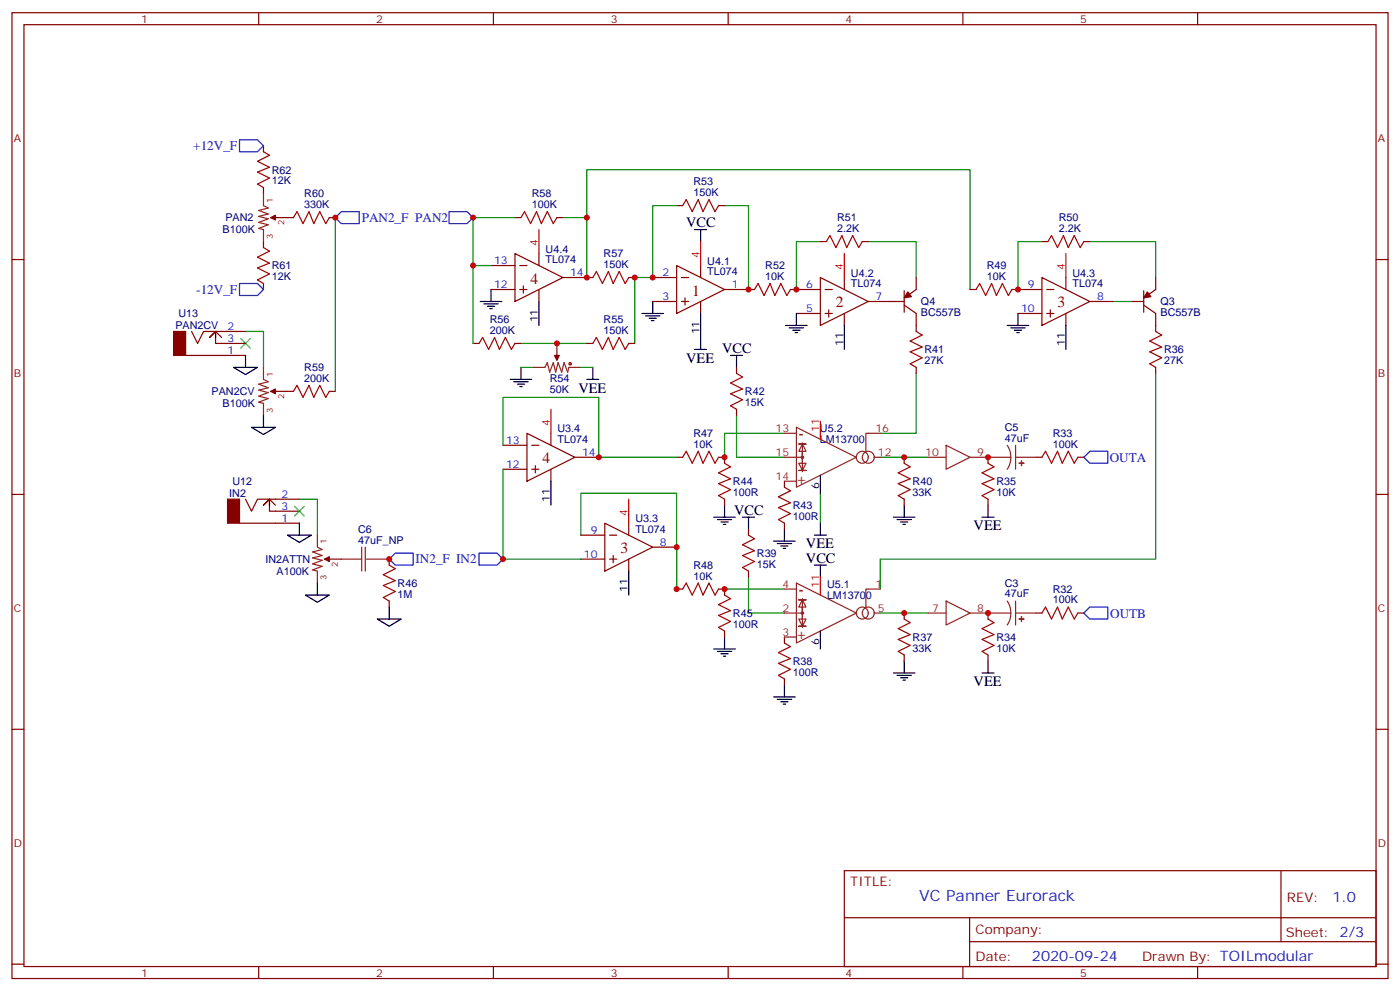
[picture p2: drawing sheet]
<svg xmlns="http://www.w3.org/2000/svg" width="412mm" height="292mm" viewBox="0 0 412 292" stroke-linecap="round" stroke-linejoin="round" font-family="sans-serif">
<g fill="none" stroke="#870000" stroke-width=".35">
<path d="M3.5 3.7h405.4v284.4h-405.4zM7.1 7.3h398.2v277.3h-398.2zM76.2 3.7v3.6M145.3 3.7v3.6M214.5 3.7v3.6M283.6 3.7v3.6M352.8 3.7v3.6M77.6 42.9v1.8M77.6 55.2v1.8M3.5 76.4h3.6M77.6 71.1v1.8M81.1 64.1h5.3"/>
<path d="M97 64.1h1.8M144.6 78.2h7.1M151.7 74.6l14.1 7.1-14.1 7.1zM151.7 64.1h1.8M153.1 78.2h2.1M158.7 74.6v3.6M164 64.1h1.8M199.3 78.2l14.1 7-14.1 7.1zM199.3 60.5h1.8M206.4 78.2v3.5M211.7 60.5h1.7M241.7 71.1h1.7"/>
<path d="M254 71.1h1.8M306.9 71.1h1.8M319.3 71.1h1.7M405.3 76.4h3.6M56.4 97.6l1.8 3.5 1.8-3.5h12.3M65.3 99.3l-1.8-1.7-1.8 1.7 1.8-1.7v3.5h8.8M77.6 83.5v1.7M144.6 85.2h7.1M153.1 85.2h2.1M154.2 84.2v2.1M158.7 85.2v3.6M165.8 81.7h8.8"/>
<path d="M185.2 81.7h1.8M192.3 88.8h7M192.3 81.7h7M200.7 88.8h2.1M200.7 81.7h2.1M201.8 87.7v2.1M206.4 88.8v3.5M213.4 85.2h8.8M232.8 85.2h8.9M234.6 92.3h7.1M241.7 81.7l14.1 7.1-14.1 7zM243.1 85.2h2.1"/>
<path d="M243.1 92.3h2.1M244.1 91.2v2.1M248.7 81.7v3.5M248.7 92.3v3.5M255.8 88.8h10.5M266.3 85.6v6.3M266.3 89.8l3.6 2.5v5.3M269.9 81.7v3.5l-2.5 1.8M285.8 85.2h1.7M298.1 85.2h8.8M299.9 92.3h7M306.9 81.7l14.1 7.1-14.1 7z"/>
<path d="M308.3 85.2h2.1M308.3 92.3h2.1M309.4 91.2v2.1M314 81.7v3.5M314 92.3v3.5M321 88.8h7.1M333.4 88.8h3.5M336.9 89.8l3.5 2.5v5.3M336.9 85.6v6.3M340.4 81.7v3.5l-2.4 1.8M54.7 104.6h17.6M81.1 115.2h5.3"/>
<path d="M97 115.2h1.8M139.3 101.1h1.8M151.7 101.1h1.8M164 101.1v3.5M172.9 101.1h1.7M185.2 101.1h1.8M217 108.2v1.7M269.9 108.2v1.7M340.4 108.2v1.7M148.2 131.1h7M148.2 138.1h7M155.2 127.6l14.1 7-14.1 7.1z"/>
<path d="M156.6 131.1h2.1M156.6 138.1h2.1M157.7 137.1v2.1M162.3 127.6v3.5M162.3 138.1v3.6M169.3 134.6h7.1M199.3 134.6h1.8M211.7 134.6h1.7v1.8M217 120.5v1.8M266.3 134.6v1.8M291 134.6v1.8M305.2 134.6h1.7"/>
<path d="M317.5 134.6h1.8M3.5 145.6h3.6M70.6 154h17.6M72.3 147l1.8 3.5 1.7-3.5h12.4M81.1 148.7l-1.7-1.7-1.8 1.7 1.8-1.7v3.5h8.8M171.1 157.6h7.1M178.2 154l14.1 7.1-14.1 7zM179.6 157.6h2.1M185.2 154v3.6M213.4 147v1.7M220.5 155.8v1.8M231.1 141.7v1.7"/>
<path d="M231.1 154v1.8M266.3 147v1.7M291 147v1.7M405.3 145.6h3.6M97 164.6h3.5M114.7 164.6v1.8M114.7 177v1.7M171.1 164.6h7.1M179.6 164.6h2.1M180.6 163.5v2.2M185.2 164.6v3.5M192.3 161.1h7"/>
<path d="M199.3 173.4h1.8M211.7 173.4h1.7v1.8M220.5 168.1v1.8M213.4 185.8v1.7M231.1 187.5v1.8M231.1 199.9v1.7M266.3 180.5v1.7M266.3 192.8v1.8M291 180.5v1.7M291 192.8v1.8M305.2 180.5h1.7M317.5 180.5h1.8"/>
<path d="M3.5 214.7h3.6M405.3 214.7h3.6M248.7 256.3h156.6v28.3h-156.6zM377.3 256.4v20.8M248.7 270.2h156.5M285.6 277.2h119.6M285.6 270.2v14.1M3.5 283.8h3.6M76.2 284.6v3.5M145.3 284.6v3.5M214.5 284.6v3.5M283.6 284.6v3.5"/>
<path d="M352.8 284.6v3.5M405.3 283.8h3.6"/>
</g>
<g fill="none" stroke="#a10000" stroke-width=".35">
<path d="M77.6 44.7l1.8 1-3.6 1.8 3.6 1.7-3.6 1.5 3.6 1.7-3.6 1.8 1.8 1M77.6 72.9l1.8 1-3.6 1.8 3.6 1.8-3.6 1.4 3.6 1.7-3.6 1.8 1.8 1.1M86.4 64.1l1.1-1.8 1.8 3.5 1.7-3.5 1.4 3.5 1.8-3.5 1.8 3.5 1-1.7M153.5 64.1l1-1.8 1.8 3.5 1.7-3.5 1.5 3.5 1.7-3.5 1.8 3.5 1-1.7M201.1 60.5l1-1.7 1.8 3.5 1.8-3.5 1.4 3.5 1.7-3.5 1.8 3.5 1.1-1.8M243.4 71.1l1.1-1.7 1.7 3.5 1.8-3.5 1.4 3.5 1.8-3.5 1.7 3.5 1.1-1.8M308.7 71.1l1-1.7 1.8 3.5 1.8-3.5 1.4 3.5 1.7-3.5 1.8 3.5 1.1-1.8M174.6 81.7l1.1-1.8 1.7 3.6 1.8-3.6 1.4 3.6 1.8-3.6 1.7 3.6 1.1-1.8M222.2 85.2l1.1-1.7 1.8 3.5 1.7-3.5 1.4 3.5 1.8-3.5 1.8 3.5 1-1.8M269.9 97.6l1.7 1-3.5 1.8 3.5 1.8-3.5 1.4 3.5 1.7-3.5 1.8 1.8 1.1M287.5 85.2l1.1-1.7 1.7 3.5 1.8-3.5 1.4 3.5 1.8-3.5 1.7 3.5 1.1-1.8M340.4 97.6l1.8 1-3.5 1.8 3.5 1.8-3.5 1.4 3.5 1.7-3.5 1.8 1.7 1.1"/>
<path d="M86.4 115.2l1.1-1.7 1.8 3.5 1.7-3.5 1.4 3.5 1.8-3.5 1.8 3.5 1-1.8M141.1 101.1l1.1-1.8 1.7 3.6 1.8-3.6 1.4 3.6 1.8-3.6 1.7 3.6 1.1-1.8M174.6 101.1l1.1-1.8 1.7 3.6 1.8-3.6 1.4 3.6 1.8-3.6 1.7 3.6 1.1-1.8M217 109.9l1.7 1.1-3.5 1.7 3.5 1.8-3.5 1.4 3.5 1.8-3.5 1.8 1.8 1M201.1 134.6l1-1.7 1.8 3.5 1.8-3.5 1.4 3.5 1.7-3.5 1.8 3.5 1.1-1.8M213.4 136.4l1.8 1-3.5 1.8 3.5 1.8-3.5 1.4 3.5 1.7-3.5 1.8 1.7 1.1M266.3 136.4l1.8 1-3.5 1.8 3.5 1.8-3.5 1.4 3.5 1.7-3.5 1.8 1.7 1.1M291 136.4l1.8 1-3.5 1.8 3.5 1.8-3.5 1.4 3.5 1.7-3.5 1.8 1.7 1.1M306.9 134.6l1.1-1.7 1.7 3.5 1.8-3.5 1.4 3.5 1.8-3.5 1.7 3.5 1.1-1.8M220.5 157.6l1.7 1-3.5 1.8 3.5 1.7-3.5 1.4 3.5 1.8-3.5 1.8 1.8 1M231.1 143.4l1.7 1.1-3.5 1.8 3.5 1.7-3.5 1.4 3.5 1.8-3.5 1.8 1.8 1M114.7 166.4l1.7 1-3.5 1.8 3.5 1.8-3.5 1.4 3.5 1.7-3.5 1.8 1.8 1.1"/>
<path d="M201.1 173.4l1-1.7 1.8 3.5 1.8-3.5 1.4 3.5 1.7-3.5 1.8 3.5 1.1-1.8M213.4 175.2l1.8 1-3.5 1.8 3.5 1.8-3.5 1.4 3.5 1.8-3.5 1.7 1.7 1.1M231.1 189.3l1.7 1.1-3.5 1.7 3.5 1.8-3.5 1.4 3.5 1.8-3.5 1.7 1.8 1.1M266.3 182.2l1.8 1.1-3.5 1.8 3.5 1.7-3.5 1.4 3.5 1.8-3.5 1.8 1.7 1M291 182.2l1.8 1.1-3.5 1.8 3.5 1.7-3.5 1.4 3.5 1.8-3.5 1.8 1.7 1M306.9 180.5l1.1-1.8 1.7 3.5 1.8-3.5 1.4 3.5 1.8-3.5 1.7 3.5 1.1-1.7"/>
<circle cx="167.9" cy="107.1" r=".35"/>
</g>
<g fill="none" stroke="#8c2424" stroke-width=".35">
<path d="M77.6 57v3.5l1.4 .7-2.8 .7 2.8 1.1-2.8 .7 2.8 .7-2.8 1.1 2.8 .7-2.8 1 1.4 .4v3.5M79.7 64.1h1.4M77.6 108.2v3.5l1.4 .7-2.8 .7 2.8 1.1-2.8 .7 2.8 .7-2.8 1 2.8 .7-2.8 1.1 1.4 .3v3.6M79.7 115.2h1.4M157 108.2h3.5l.7-1.4 .7 2.8 1.1-2.8 .7 2.8 .7-2.8 1.1 2.8 .7-2.8 1 2.8 .4-1.4h3.5M164 104.6v1.4M231.1 134.6h5.3v-1.7h-1.1l1.1-2.2h-1.1h2.1h-1l1 2.2h-1v3.5h1l-1 2.1h1h-2.1h1.1l-1.1-2.1h1.1M231.1 127.6h3.5M234.6 125.8l17.6 8.8-17.6 8.8zM236.4 130.4v8.5M257.5 134.6h1.8M259.3 127.6h-4.2v5.3"/>
<path d="M273.4 134.6h5.3M278.7 131.1l7.1 3.5-7.1 3.5zM285.8 134.6h11.9M296.7 131.1l.8 1.7 .2 1.8M297.7 134.6l-.2 1.9-.8 1.6M299.2 131.1v7M299.2 134.6h6M93.5 157.6v3.5l1.4 .7-2.8 .7 2.8 1-2.8 .8 2.8 .7-2.8 1 2.8 .7-2.8 1.1 1.4 .3v3.6M231.1 141.7h3.5M95.6 164.6h1.4M100.5 164.6h6M106.5 161.1v7"/>
<path d="M107.6 161.1v7M107.9 164.6h6.8M231.1 173.4h3.5M234.6 171.7l17.6 8.8-17.6 8.8zM236.4 176.2v8.5M259.3 173.4h-4.2v5.3M278.7 177l7.1 3.5-7.1 3.5zM296.7 177l.8 1.6 .2 1.9M299.2 177v7M231.1 180.5h5.3v-1.8h-1.1l1.1-2.1h-1.1h2.1h-1l1 2.1h-1v3.5h1l-1 2.2h1h-2.1h1.1l-1.1-2.2h1.1M231.1 187.5h3.5M257.5 180.5h1.8"/>
<path d="M273.4 180.5h5.3M285.8 180.5h11.9M297.7 180.5l-.2 1.8-.8 1.7M299.2 180.5h6"/>
<circle cx="254" cy="134.6" r="1.76"/>
<circle cx="255.8" cy="134.6" r="1.76"/>
<circle cx="254" cy="180.5" r="1.76"/>
<circle cx="255.8" cy="180.5" r="1.76"/>
</g>
<g fill="#8c2424" stroke="#8c2424" stroke-width=".35">
<path d="M300.9 181.5v1.5z"/>
<path d="M300.2 182.2h1.4z"/>
<path d="M300.9 135.7v1.4z"/>
<path d="M300.2 136.3l1.4 .1z"/>
<circle cx="236.4" cy="180.5" r=".35"/>
<circle cx="236.4" cy="134.6" r=".35"/>
</g>
<g fill="none" stroke="#000" stroke-width=".35">
<path d="M204.6 67.6h3.5M206.4 67.6v3.5M63.5 97.6v1.7M141.5 88.8h6.3M142.5 89.5h4.3M143.6 90.2h2.1M144.3 90.9h.7M144.6 85.2v3.6M158.7 88.8v7M189.1 92.3h6.3M190.1 93h4.3M191.2 93.7h2.1"/>
<path d="M191.9 94.4h.7M192.3 88.8v3.5M206.4 92.3v10.6M231.4 95.8h6.4M232.5 96.5h4.2M233.5 97.2h2.2M234.2 97.9h.7M234.6 92.3v3.5M248.7 95.8v7.1M296.7 95.8h6.3M297.7 96.5h4.3M298.8 97.2h2.1"/>
<path d="M299.5 97.9h.7M299.9 92.3v3.5M314 95.8v7.1M68.8 108.2h7l-3.5 2.1zM72.3 104.6v3.6M150.3 111.7h6.3M151.3 112.4h4.3M152.4 113.1h2.1M153.1 113.8h.7M153.5 108.2v3.5M172.9 111.7h3.5M174.6 108.2v3.5"/>
<path d="M204.6 102.9h3.5M215.2 104.6h3.5M217 104.6v3.6M74.1 125.8h7l-3.5 2.1zM77.6 122.3v3.5M241.7 139.9v5.3M79.4 147v1.7M84.7 157.6h7l-3.5 2.1zM88.2 154v3.6M162.3 141.7v7M210.3 152.3h6.3M211.3 153h4.2"/>
<path d="M212.4 153.7h2.1M213.1 154.4h.7M213.4 148.7v3.6M218.7 152.3h3.5M220.5 152.3v3.5M227.9 159.3h6.3M231.1 155.8v3.5M239.9 157.6h3.5M241.7 154v3.6M263.2 152.3h6.3M264.2 153h4.3M265.3 153.7h2.1"/>
<path d="M266 154.4h.7M266.3 148.7v3.6M289.3 152.3h3.5M291 148.7v3.6M90 175.2h7l-3.5 2.1zM93.5 171.7v3.5M114.7 178.7v3.5M185.2 168.1v7.1M229 160h4.2M230 160.7h2.1M230.7 161.4h.7M239.9 166.4h3.5"/>
<path d="M241.7 166.4v3.5M111.1 182.2h7.1l-3.5 2.2zM210.3 191.1h6.3M211.3 191.8h4.2M212.4 192.5h2.1M213.1 193.2h.7M213.4 187.5v3.6M241.7 185.8v5.3M263.2 198.1h6.3M264.2 198.8h4.3M265.3 199.5h2.1M266.3 194.6v3.5"/>
<path d="M289.3 198.1h3.5M291 194.6v3.5M227.9 205.2h6.3M229 205.9h4.2M230 206.6h2.1M230.7 207.3h.7M231.1 201.6v3.6M266 200.2h.7"/>
</g>
<g fill="none" stroke="#008700" stroke-width=".35">
<path d="M98.8 64.1v51.1M139.3 78.2h5.3M151.7 64.1h-12.4v37M165.8 64.1h7.1v17.6M172.9 64.1v-14.1h112.9v35.2M199.3 60.5h-7v21.2h-5.3v19.4M213.4 60.5h7.1v24.7M241.7 71.1h-7.1v14.1M255.8 71.1h14.1v10.6M306.9 71.1h-7v14.1M321 71.1h19.4v10.6M72.3 97.6h5.3v10.6"/>
<path d="M328.1 88.8h5.3M153.5 101.1h19.4M153.5 108.2h3.5M171.1 108.2h3.5M269.9 109.9v17.7h-10.6M340.4 109.9v54.7h-81.1v8.8M148.2 131.1v-14.1h28.2v17.6h22.9M148.2 138.1v26.5h22.9M217 122.3v12.3h14.1M231.1 127.6h-17.7v7M259.3 134.6h14.1M88.2 147h5.3v10.6"/>
<path d="M171.1 157.6v-12.4h28.2v28.2v-12.3M241.7 145.2v8.8M213.4 173.4h17.7M220.5 169.9v10.6h10.6M259.3 180.5h14.1"/>
</g>
<g fill="#870000" stroke="#870000" stroke-width=".35">
<path d="M338 85.9l1 1.4-2.1 .4z"/>
<path d="M267.4 85.9l1.1 1.4-2.2 .4z"/>
<path d="M67 147h3.6v7h-3.6z"/>
<path d="M51.2 97.6h3.5v7h-3.5z"/>
<path d="M95.6 164.6l1.4-.7v1.4z"/>
<path d="M79.7 115.2l1.4-.7v1.4z"/>
<path d="M79.7 64.1l1.4-.7v1.4z"/>
<path d="M163.3 104.6h1.4l-.7 1.4z"/>
</g>
<path d="M158.7 67.6v7M206.4 71.1v7.1M248.7 74.6v7.1M314 74.6v7.1M162.3 120.5v7.1M241.7 124v5.3M185.2 147v7M241.7 169.9v5.3" fill="none" stroke="#f00" stroke-width=".35"/>
<path d="M70.6 41.1h5.2l1.8 1.8-1.8 1.8h-5.2zM98.8 64.1l1.7-1.8h5.3v3.5h-5.3zM132.3 62.3h5.3l1.7 1.8-1.7 1.7h-5.3zM70.6 83.5h5.2l1.8 1.7-1.8 1.8h-5.2zM319.3 134.6l1.7-1.7h5.3v3.5h-5.3zM116.4 162.8h5.3v3.6h-5.3l-1.7-1.8zM141.1 162.8h5.3l1.8 1.8-1.8 1.8h-5.3zM319.3 180.5l1.7-1.8h5.3v3.5h-5.3z" fill="none" stroke="#00f" stroke-width=".35"/>
<path d="M70.9 99.7l2.8 2.8M73.7 99.7l-2.8 2.8M86.8 149.1l2.8 2.8M89.6 149.1l-2.8 2.8" fill="none" stroke="#3c3" stroke-width=".35"/>
<g fill="#c00">
<circle cx="266.3" cy="180.5" r=".88"/>
<circle cx="213.4" cy="173.4" r=".88"/>
<circle cx="199.3" cy="173.4" r=".88"/>
<circle cx="266.3" cy="134.6" r=".88"/>
<circle cx="213.4" cy="134.6" r=".88"/>
<circle cx="199.3" cy="161.1" r=".88"/>
<circle cx="172.9" cy="64.1" r=".88"/>
<circle cx="187" cy="81.7" r=".88"/>
<circle cx="176.4" cy="134.6" r=".88"/>
<circle cx="172.9" cy="81.7" r=".88"/>
<circle cx="192.3" cy="81.7" r=".88"/>
<circle cx="220.5" cy="85.2" r=".88"/>
<circle cx="234.6" cy="85.2" r=".88"/>
<circle cx="299.9" cy="85.2" r=".88"/>
<circle cx="291" cy="180.5" r=".88"/>
<circle cx="291" cy="134.6" r=".88"/>
<circle cx="164" cy="101.1" r=".88"/>
<circle cx="98.8" cy="64.1" r=".88"/>
<circle cx="148.2" cy="164.6" r=".88"/>
<circle cx="114.7" cy="164.6" r=".88"/>
<circle cx="139.3" cy="64.1" r=".88"/>
<circle cx="139.3" cy="78.2" r=".88"/>
</g>
<g font-size="4.6" fill="#800">
<text x="156.3" y="83.5">4</text>
<text x="203.9" y="87">1</text>
<text x="246.2" y="90.5">2</text>
<text x="311.5" y="90.5">3</text>
<text x="159.8" y="136.4">4</text>
<text x="182.7" y="162.8">3</text>
</g>
<text font-size="4.6" fill="#00f" x="270.8" y="265.4">VC Panner Eurorack</text>
<g font-size="4.2">
<text x="202.1" y="66.9">VCC</text>
<text x="202.1" y="106.8">VEE</text>
<text x="212.7" y="103.9">VCC</text>
<text x="170.4" y="115.6">VEE</text>
<text x="216.3" y="151.6">VCC</text>
<text x="237.4" y="161.4">VEE</text>
<text x="286.8" y="156.1">VEE</text>
<text x="237.4" y="165.7">VCC</text>
<text x="286.8" y="202">VEE</text>
</g>
<g font-size="4.2" fill="#8d2323">
<text x="235.3" y="129">-</text>
<text x="234.9" y="142.4">+</text>
<text x="235.3" y="174.8">-</text>
<text x="234.9" y="188.2">+</text>
</g>
<g font-size="4.2" fill="#00f">
<text x="392.5" y="265.6">1.0</text>
<text x="304" y="283">2020-09-24</text>
</g>
<g font-size="3.9" fill="#00f">
<text x="56.9" y="44.1">+12V_F</text>
<text x="106.5" y="65.4">PAN2_F PAN2</text>
<text x="57.8" y="86.5">-12V_F</text>
<text x="326.9" y="136">OUTA</text>
<text x="122.4" y="165.9">IN2_F IN2</text>
<text x="327" y="181.9">OUTB</text>
</g>
<g font-size="3.9" fill="#800">
<text x="250.5" y="260.9">TITLE:</text>
<text x="379.1" y="265.6">REV:</text>
<text x="287.4" y="275.1">Company:</text>
<text x="378.7" y="275.7">Sheet: 2/3</text>
<text x="287.4" y="282.8">Date:</text>
<text x="336.4" y="282.9">Drawn By: TOILmodular</text>
</g>
<g font-size="3.2" fill="#800">
<text x="41.6" y="6.7">1</text>
<text x="110.8" y="6.7">2</text>
<text x="179.9" y="6.7">3</text>
<text x="249.1" y="6.7">4</text>
<text x="318.2" y="6.7">5</text>
<text x="4.1" y="41.8">A</text>
<text x="405.9" y="41.8">A</text>
<text x="4.1" y="111">B</text>
<text x="405.9" y="111">B</text>
<text x="4.1" y="180.1">C</text>
<text x="405.9" y="180.1">C</text>
<text x="4.1" y="249.3">D</text>
<text x="405.9" y="249.3">D</text>
<text x="41.6" y="287.5">1</text>
<text x="110.8" y="287.5">2</text>
<text x="179.9" y="287.5">3</text>
<text x="249.1" y="287.5">4</text>
<text x="318.2" y="287.5">5</text>
</g>
<g font-size="3.2" fill="#000080">
<text x="80.1" y="51.1">R62</text>
<text x="80.1" y="54.3">12K</text>
<text x="89.6" y="58.1">R60</text>
<text x="156.6" y="58.1">R58</text>
<text x="204.3" y="57.7">150K</text>
<text x="204.3" y="54.5">R53</text>
<text x="66.4" y="65.2">PAN2</text>
<text x="89.6" y="61.2">330K</text>
<text x="156.6" y="61.2">100K</text>
<text x="246.6" y="65.1">R51</text>
<text x="311.9" y="65.1">R50</text>
<text x="65.6" y="68.7">B100K</text>
<text x="246.6" y="68.3">2.2K</text>
<text x="311.9" y="68.3">2.2K</text>
<text x="160.7" y="77.6">TL074</text>
<text x="160.7" y="74.4">U4.4</text>
<text x="177.8" y="75.7">R57</text>
<text x="208.3" y="77.9">U4.1</text>
<text x="80.1" y="82.5">12K</text>
<text x="80.1" y="79.3">R61</text>
<text x="177.8" y="78.9">150K</text>
<text x="208.3" y="81.1">TL074</text>
<text x="225.4" y="82.4">10K</text>
<text x="225.4" y="79.2">R52</text>
<text x="250.7" y="81.4">U4.2</text>
<text x="290.7" y="82.4">10K</text>
<text x="290.7" y="79.2">R49</text>
<text x="315.9" y="81.4">U4.3</text>
<text x="250.7" y="84.6">TL074</text>
<text x="271.3" y="89.9">Q4</text>
<text x="315.9" y="84.6">TL074</text>
<text x="341.8" y="89.9">Q3</text>
<text x="52.6" y="93.5">U13</text>
<text x="144.3" y="95.1">R56</text>
<text x="177.8" y="95.1">R55</text>
<text x="271.3" y="93.1">BC557B</text>
<text x="341.8" y="93.1">BC557B</text>
<text x="51.7" y="97">PAN2CV</text>
<text x="144.3" y="98.3">200K</text>
<text x="177.8" y="98.3">150K</text>
<text x="272.3" y="107.2">27K</text>
<text x="272.3" y="104">R41</text>
<text x="342.9" y="107.2">27K</text>
<text x="342.9" y="104">R36</text>
<text x="89.6" y="112.4">200K</text>
<text x="89.6" y="109.2">R59</text>
<text x="161.9" y="112.5">R54</text>
<text x="62.3" y="116.4">PAN2CV</text>
<text x="65.6" y="119.9">B100K</text>
<text x="161.9" y="115.7">50K</text>
<text x="219.4" y="119.5">15K</text>
<text x="219.4" y="116.4">R42</text>
<text x="164.2" y="130.5">TL074</text>
<text x="164.2" y="127.3">U3.4</text>
<text x="204.3" y="131.8">10K</text>
<text x="204.3" y="128.6">R47</text>
<text x="241.5" y="130.5">LM13700</text>
<text x="241.5" y="127.3">U5.2</text>
<text x="296" y="130">47uF</text>
<text x="296" y="126.8">C5</text>
<text x="310.1" y="131.8">100K</text>
<text x="310.1" y="128.6">R33</text>
<text x="68.4" y="142.9">U12</text>
<text x="215.9" y="142.8">R44</text>
<text x="268.8" y="142.8">R40</text>
<text x="293.5" y="142.8">R35</text>
<text x="67.5" y="146.4">IN2</text>
<text x="215.9" y="146">100R</text>
<text x="233.5" y="149.9">R43</text>
<text x="268.8" y="146">33K</text>
<text x="293.5" y="146">10K</text>
<text x="187.2" y="153.8">U3.3</text>
<text x="233.5" y="153.1">100R</text>
<text x="105.5" y="160">47uF_NP</text>
<text x="105.5" y="156.8">C6</text>
<text x="187.2" y="156.9">TL074</text>
<text x="78.2" y="165.8">IN2ATTN</text>
<text x="204.3" y="167.4">R48</text>
<text x="223" y="167.2">15K</text>
<text x="223" y="164">R39</text>
<text x="81.5" y="169.3">A100K</text>
<text x="117.1" y="172.8">R46</text>
<text x="204.3" y="170.6">10K</text>
<text x="243.6" y="173.2">U5.1</text>
<text x="296" y="172.7">C3</text>
<text x="117.1" y="176">1M</text>
<text x="243.6" y="176.3">LM13700</text>
<text x="296" y="175.9">47uF</text>
<text x="310.1" y="177.7">100K</text>
<text x="310.1" y="174.5">R32</text>
<text x="215.9" y="184.8">100R</text>
<text x="215.9" y="181.6">R45</text>
<text x="268.8" y="191.9">33K</text>
<text x="268.8" y="188.7">R37</text>
<text x="293.5" y="191.9">10K</text>
<text x="293.5" y="188.7">R34</text>
<text x="233.5" y="195.7">R38</text>
<text x="233.5" y="198.9">100R</text>
</g>
<g font-size="3.2" fill="#00f">
<text x="145.5" y="77.8">13</text>
<text x="167.9" y="81.4">14</text>
<text x="195.2" y="81.4">2</text>
<text x="145.5" y="84.9">12</text>
<text x="195.2" y="88.4">3</text>
<text x="215.5" y="84.9">1</text>
<text x="237.5" y="84.9">6</text>
<text x="257.9" y="88.4">7</text>
<text x="302.8" y="84.9">9</text>
<text x="323.1" y="88.4">8</text>
<text x="237.5" y="91.9">5</text>
<text x="300.8" y="91.9">10</text>
<text x="67" y="97.2">2</text>
<text x="67" y="100.8">3</text>
<text x="67" y="104.3">1</text>
<text x="149.1" y="130.7">13</text>
<text x="149.1" y="137.8">12</text>
<text x="171.4" y="134.3">14</text>
<text x="82.9" y="146.6">2</text>
<text x="82.9" y="153.7">1</text>
<text x="82.9" y="150.1">3</text>
<text x="174" y="157.2">9</text>
<text x="194.4" y="160.7">8</text>
<text x="172" y="164.3">10</text>
</g>
<g font-size="3.2" fill="#f00">
<text x="158.4" y="72.5" transform="rotate(-90 158.4 72.5)">4</text>
<text x="206" y="76.1" transform="rotate(-90 206 76.1)">4</text>
<text x="248.4" y="79.6" transform="rotate(-90 248.4 79.6)">4</text>
<text x="313.6" y="79.6" transform="rotate(-90 313.6 79.6)">4</text>
<text x="161.9" y="125.4" transform="rotate(-90 161.9 125.4)">4</text>
<text x="241.3" y="127.2" transform="rotate(-90 241.3 127.2)">11</text>
<text x="184.9" y="151.9" transform="rotate(-90 184.9 151.9)">4</text>
<text x="241.3" y="173.1" transform="rotate(-90 241.3 173.1)">11</text>
</g>
<g font-size="3.2">
<text x="158.4" y="94.9" transform="rotate(-90 158.4 94.9)">11</text>
<text x="206" y="98.4" transform="rotate(-90 206 98.4)">11</text>
<text x="248.4" y="102" transform="rotate(-90 248.4 102)">11</text>
<text x="313.6" y="102" transform="rotate(-90 313.6 102)">11</text>
<text x="161.9" y="147.8" transform="rotate(-90 161.9 147.8)">11</text>
<text x="241.3" y="144" transform="rotate(-90 241.3 144)">6</text>
<text x="184.9" y="174.3" transform="rotate(-90 184.9 174.3)">11</text>
<text x="241.3" y="189.9" transform="rotate(-90 241.3 189.9)">6</text>
</g>
<g font-size="3.2" fill="#8d2323">
<text x="228.4" y="127.2">13</text>
<text x="257.9" y="127.2">16</text>
<text x="228.4" y="134.3">15</text>
<text x="258.6" y="134.3">12</text>
<text x="272.5" y="134.3">10</text>
<text x="287.9" y="134.3">9</text>
<text x="228.4" y="141.3">14</text>
<text x="230.5" y="173.1">4</text>
<text x="257.9" y="173.1">1</text>
<text x="230.5" y="180.1">2</text>
<text x="258.6" y="180.1">5</text>
<text x="274.6" y="180.1">7</text>
<text x="287.9" y="180.1">8</text>
<text x="230.5" y="187.2">3</text>
</g>
<g font-size="2.5" fill="#800">
<text x="80.3" y="59.7" transform="rotate(-90 80.3 59.7)">1</text>
<text x="80.3" y="70.3" transform="rotate(-90 80.3 70.3)">3</text>
<text x="83.7" y="66.2" transform="rotate(-90 83.7 66.2)">2</text>
<text x="80.3" y="110.9" transform="rotate(-90 80.3 110.9)">1</text>
<text x="83.7" y="117.4" transform="rotate(-90 83.7 117.4)">2</text>
<text x="80.3" y="121.5" transform="rotate(-90 80.3 121.5)">3</text>
<text x="96.2" y="160.3" transform="rotate(-90 96.2 160.3)">1</text>
<text x="99.6" y="166.8" transform="rotate(-90 99.6 166.8)">2</text>
<text x="96.2" y="170.8" transform="rotate(-90 96.2 170.8)">3</text>
</g>
</svg>
